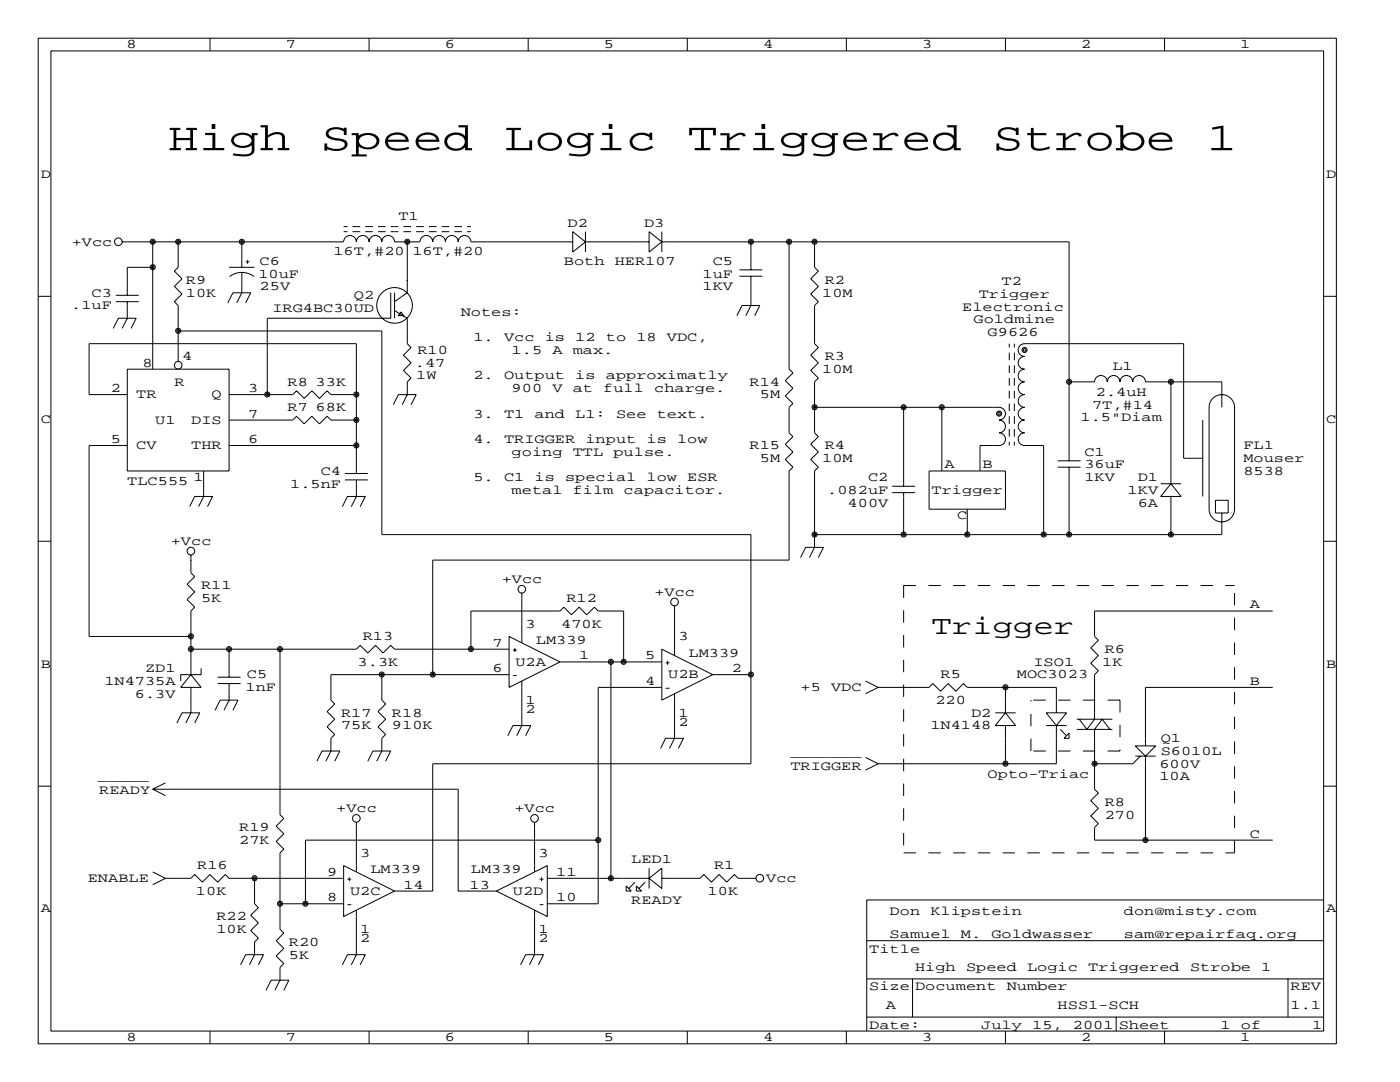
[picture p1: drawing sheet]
<svg xmlns="http://www.w3.org/2000/svg" width="279mm" height="216mm" viewBox="0 0 279 216" stroke-linecap="round" stroke-linejoin="round" font-family="sans-serif">
<g fill="none" stroke="#000" stroke-width=".2">
<path d="M7.6 7.6h259.1v200.7h-259.1zM10.2 10.2h254v195.5h-254zM41.9 7.6v2.6M73.7 7.6v2.6M105.4 7.6v2.6M137.2 7.6v2.6M168.9 7.6v2.6M200.7 7.6v2.6M232.4 7.6v2.6M7.6 59.1h2.6M23.1 58.9h4.6M24.4 48.3h44.2a1.27 1.27 0 0 1 1.3-1.3 1.27 1.27 0 0 1 1.2 1.3 1.27 1.27 0 0 1 1.3-1.3 1.27 1.27 0 0 1 1.3 1.3 1.27 1.27 0 0 1 1.2-1.3 1.27 1.27 0 0 1 1.3 1.3 1.27 1.27 0 0 1 1.3-1.3 1.27 1.27 0 0 1 1.2 1.3h5.1a1.27 1.27 0 0 1 1.3-1.3 1.27 1.27 0 0 1 1.3 1.3 1.27 1.27 0 0 1 1.2-1.3 1.27 1.27 0 0 1 1.3 1.3 1.27 1.27 0 0 1 1.3-1.3 1.27 1.27 0 0 1 1.2 1.3 1.27 1.27 0 0 1 1.3-1.3 1.27 1.27 0 0 1 1.3 1.3h20.3"/>
<path d="M30.5 53.3h.1M30.5 53.3h-5.1v5.6M30.5 48.3v25.4M35.6 48.3v5l-.8 .8 1.5 1.5-1.5 1.5 1.5 1.6-1.5 1.5 .8 .8v11.1M45.7 53.3h5.1M45.8 55.2a4.1 4.1 0 0 1 4.9 0M48.3 54.4v4l-1.1 2.1M48.3 48.3v5M49 52.2h.8M49.4 51.9v.7M68.6 46.2h.7M68.6 45.2h.7"/>
<path d="M70.4 46.2h1.5M70.4 45.2h1.5M72.9 46.2h1.5M72.9 45.2h1.5M75.4 46.2h1.6M75.4 45.2h1.6M78 46.2h1.5M78 45.2h1.5M78 58.4v5.1h-24.7v15.2M78.7 58.4v5.1M80.5 46.2h1.5M80.5 45.2h1.5"/>
<path d="M81.3 55.9h.1M81.3 48.3v10.1l-2.6 1.8M83.1 46.2h1.5M83.1 45.2h1.5M85.6 46.2h1.5M85.6 45.2h1.5M88.1 46.2h1.6M88.1 45.2h1.6M90.7 46.2h1.5M90.7 45.2h1.5M93.2 46.2h.8M93.2 45.2h.8"/>
<path d="M114.3 46.2l2.5 2.1-2.5 2zM116.8 48.3h12.7M116.8 46.2v4.1M129.5 46.2l2.6 2.1-2.6 2zM132.1 48.3h81.3v43.6M132.1 46.2v4.1M147.6 55.1h4.5M147.6 53.8h4.5M149.9 48.3v5.5M149.9 55.1v5.9l-1.1 2M157.5 48.3v25.4l.7 .7-1.5 1.5 1.5 1.6-1.5 1.5 1.5 1.5-.7 .8v5.1l.7 .7-1.5 1.5 1.5 1.6-1.5 1.5 1.5 1.5-.7 .8v17.8h-71.1v22.8M162.6 48.3v5l.7 .8-1.5 1.5 1.5 1.5-1.5 1.6 1.5 1.5-.7 .8v7.6l.7 .7-1.5 1.6 1.5 1.5-1.5 1.5 1.5 1.5-.7 .8v10.2l.7 .7-1.5 1.5 1.5 1.6-1.5 1.5 1.5 1.5-.7 .8v15.2l-1.1 2.1"/>
<path d="M264.2 59.1h2.5M22.6 65.5l1-2h3.6l-1 2M23.1 60.2h4.6M25.4 63.5h.1M25.4 60.2v3.3M25.4 73.7h20.3v20.3h-20.3zM25.4 63.5l-1 2M25.4 78.7h-7.6v-10.1h53.3v25.9M35.6 66h40.6v40.7h73.7v45.7h-63.5v25.4h-7.7M45.5 60.5l1-2.1h3.5l-1 2.1M45.7 78.7h12.7l.8-.7 1.5 1.5 1.5-1.5 1.6 1.5 1.5-1.5 .7 .7h5.1M78.7 62l2.6 1.5v5.1l.7 .7-1.5 1.6 1.5 1.5-1.5 1.5 1.5 1.5-.7 .8v2.5"/>
<path d="M80.5 63h-1l.5-.8 .8 1M81.3 78.7h.1M81.3 78.7l-1 2.1M147.1 63l1-2h3.5l-1 2M201.4 68.6v.7M201.4 70.4v1.5M201.4 72.9v1.5M201.4 75.4v1.6M201.4 78v1.5M202.4 68.6v.7M202.4 70.4v1.5M202.4 72.9v1.5"/>
<path d="M202.4 75.4v1.6M202.4 78v1.5M213.4 76.2h5a1.27 1.27 0 0 1 1.3-1.3 1.27 1.27 0 0 1 1.3 1.3 1.27 1.27 0 0 1 1.2-1.3 1.27 1.27 0 0 1 1.3 1.3 1.27 1.27 0 0 1 1.3-1.3 1.27 1.27 0 0 1 1.3 1.3 1.27 1.27 0 0 1 1.2-1.3 1.27 1.27 0 0 1 1.3 1.3h15.2v5.1M233.7 76.2h.1M233.7 76.2v20.3M241.9 79.7a2.54 2.54 0 0 1 2.8-.8 2.54 2.54 0 0 1 1.7 2.4v20.3a2.54 2.54 0 0 1-2.6 2.5 2.54 2.54 0 0 1-2.5-2.5v-20.3l.1-.6zM243.6 78.7h.5M25.4 88.9h-7.6v38.1h20.3M40.6 94v5.1l-1 2M45.7 83.8h12.7l.8-.7 1.5 1.5 1.5-1.5 1.6 1.5 1.5-1.5 .7 .7h5.1M45.7 88.9h25.4M68.8 95.8h4.6"/>
<path d="M68.8 94.5h4.6M71.1 99.1h.1M71.1 99.1l-1 2M71.1 95.8v3.3M78.5 80.8l1-2.1h3.6l-1.1 2.1M162.6 81.3h36.8a1.27 1.27 0 0 1 1.3 1.3 1.27 1.27 0 0 1-1.3 1.2 1.27 1.27 0 0 1 1.3 1.3 1.27 1.27 0 0 1-1.3 1.3 1.27 1.27 0 0 1 1.3 1.2 1.27 1.27 0 0 1-1.3 1.3h-3.8v5.1M162.6 81.3h.1M178.1 98.3h4.5M178.1 97h4.5M180.3 81.3v15.7M180.3 98.3v8.4M185.4 94h15.3v7.6h-15.3z"/>
<path d="M188 81.3v12.7M201.4 80.5v1.5M201.4 83.1v1.5M201.4 85.6v1.5M201.4 88.1v.8M202.4 80.5v1.5M202.4 83.1v1.5M202.4 85.6v1.5M202.4 88.1v.8M211.1 93.2h4.5M211.1 91.9h4.5M213.4 93.2v13.5"/>
<path d="M231.6 96.5h4.1M233.7 96.5l2 2.6h-4.1zM233.7 99.1v7.6M240 91.4h-3.8v-22.8h-31.7a1.27 1.27 0 0 0-1.3 1.3 1.27 1.27 0 0 0 1.3 1.2 1.27 1.27 0 0 0-1.3 1.3 1.27 1.27 0 0 0 1.3 1.3 1.27 1.27 0 0 0-1.3 1.2 1.27 1.27 0 0 0 1.3 1.3 1.27 1.27 0 0 0-1.3 1.3 1.27 1.27 0 0 0 1.3 1.2 1.27 1.27 0 0 0-1.3 1.3 1.27 1.27 0 0 0 1.3 1.3 1.27 1.27 0 0 0-1.3 1.3 1.27 1.27 0 0 0 1.3 1.2 1.27 1.27 0 0 0-1.3 1.3 1.27 1.27 0 0 0 1.3 1.3 1.27 1.27 0 0 0-1.3 1.2 1.27 1.27 0 0 0 1.3 1.3h3.8v17.8M240 83.8v15.3M242.6 99.8h2.5v2.6h-2.5zM7.6 108h2.6M37.8 101.1l1.1-2h3.5l-1 2M38.1 111.8h.1M38.1 110.7v3.6l.8 .8-1.6 1.5 1.6 1.5-1.6 1.5 1.6 1.6-.8 .7v12.7M68.3 101.1l1-2h3.6l-1 2M104.1 118.4v9.9"/>
<path d="M159.8 111.3l1-2.1h3.5l-1 2.1M193 101.6v5.1M243.8 102.4v4.3h-81.2M264.2 108h2.5M38.1 134.6l2 2.6h-4zM38.1 129.5h33l.8-.7 1.5 1.5 1.5-1.5 1.6 1.5 1.5-1.5 .7 .7h22.9M38.1 137.2v5l-1 2.1M40.1 133.3v1.3h-4v1.3M43.4 136.4h4.6M43.4 135.1h4.6M45.7 139.7h.1M45.7 129.5v5.6"/>
<path d="M45.7 136.4v3.3M45.7 139.7l-1 2M55.9 129.5h.1M55.9 129.5v33.1l.7 .7-1.5 1.5 1.5 1.6-1.5 1.5 1.5 1.5-.7 .8v15.2l.7 .8-1.5 1.5 1.5 1.5-1.5 1.6 1.5 1.5-.7 .7v2.6l-1 2M76.2 134.6v5.1l.8 .8-1.6 1.5 1.6 1.5-1.6 1.5 1.6 1.6-.8 .7v2.6l-1 2M94 129.5v-7.6h17.8l.7-.7 1.5 1.5 1.6-1.5 1.5 1.5 1.5-1.5 .8 .7h5.1v10.2M101.6 127l10.2 5.1-10.2 5.1zM101.6 134.6h-35.6v5.1l.8 .8-1.5 1.5 1.5 1.5-1.5 1.5 1.5 1.6-.8 .7v2.6l-1 2M102.4 129.7h.7M102.4 134.8h.7M102.7 129.3v.8M104.1 135.9v8.9l-1 2"/>
<path d="M111.8 132.1h20.3M121.9 132.1v43.2M132.1 129.5l10.1 5.1-10.1 5.1zM132.1 137.2h-12.7v43.1h-10.2M132.8 132.3h.8M132.8 137.3h.8M133.2 131.9v.7M134.6 120.9v9.9M134.6 138.4v8.9l-1 2.1M142.2 134.6h7.7M172.7 135.9l2.6 1.3M175.3 137.2h10.1l.8-.8 1.5 1.5 1.5-1.5 1.6 1.5 1.5-1.5 .7 .8h17.8v5"/>
<path d="M175.3 137.2l-2.6 1.2M200.7 137.2v5M254 121.9h-35.6v5.1l.8 .8-1.5 1.5 1.5 1.5-1.5 1.5 1.5 1.6-.8 .7v8.9l-1.5 2-1.5-2M254 137.2h-25.4v11.6M7.6 156.9h2.6M30.5 157.5l2.5 1.2M30.5 157.5h60.9v20.3h7.7M33 156.2l-2.5 1.3M35.3 144.3l1-2.1h3.6l-1 2.1M42.9 141.7l1-2h3.6l-1 2M63.2 151.9l1.1-2h3.5l-1 2M73.4 151.9l1-2h3.6l-1 2"/>
<path d="M101.3 146.8l1.1-2h3.5l-1 2M131.8 149.4l1-2.1h3.6l-1 2.1M172.7 151.1l2.6 1.3M175.3 152.4l-2.6 1.3M198.6 142.2h4.1M200.7 144.8v7.6M200.7 142.2l2 2.6h-4.1zM208.8 142.2h4.1l-2.1 2.6zM208.8 144.8h4.1M210.8 144.8v7.6h-35.5M211.6 145.5l1.3 1.3M213.4 146.3v1h-1.1z"/>
<path d="M214.9 143.5h7.1M214.9 145.5h7.1M221.5 145.5l-1.5-2-1.6 2v12l.8 .7-1.5 1.6 1.5 1.5-1.5 1.5 1.5 1.5-.8 .8v2.5h35.6M226.6 148.8h4l-2 2.1zM226.6 150.9h4M227.6 150.9l-1.5 1.5h-7.7M228.6 150.9v16.7M264.2 156.9h2.5M30.5 174l2.5 1.3M33 175.3h5.1l.8-.8 1.5 1.5 1.5-1.5 1.5 1.5 1.6-1.5 .7 .8h22.9M33 175.3l-2.5 1.2M50.8 175.3v5l.8 .8-1.6 1.5 1.6 1.5-1.6 1.6 1.6 1.5-.8 .8v2.5l-1 2"/>
<path d="M68.6 172.7l10.1 5.1-10.1 5.1zM69.3 175.4h.8M69.7 175.1v.7M71.1 164.1v9.9M99.1 177.8l10.1-5.1v10.2zM106.7 164.1v9.9M107.7 175.4h.8M108.1 175.1v.7M109.2 175.3h20.3M119.4 167.6h-58.4v12.7M121.9 175.3h.1M125 176.8l1 1h-1z"/>
<path d="M126.7 176l-1.2 1.3M127 176.8l1 1h-1zM128.8 176l-1.3 1.3M129.5 173.2v4.1M129.5 175.3l2.6-2.1v4.1zM132.1 175.3h7.6l.8-.8 1.5 1.5 1.5-1.5 1.5 1.5 1.6-1.5 .7 .8h3.6M264.2 179.6h-91.2v26.1M48 192.5l1-2h3.6l-1 2M53.1 197.6l1-2h3.6l-1.1 2M55.9 180.3h12.7M68.3 192.5l1-2h3.6l-1 2M69.3 180.5h.8"/>
<path d="M71.1 181.6v8.9l-1 2M103.9 192.5l1-2h3.6l-1.1 2M106.7 181.6v8.9l-1 2M107.7 180.5h.8M173 195.3h91.2M173 187.7h91.2M182.1 195.3v7.6M257 195.3v7.6M41.9 205.7v2.6M73.7 205.7v2.6M105.4 205.7v2.6M137.2 205.7v2.6"/>
<path d="M168.9 205.7v2.6M173 202.9h91.2M200.7 205.7v2.6M222.8 202.9v2.8M232.4 205.7v2.6"/>
<circle cx="23.6" cy="48.2" r=".76"/>
<circle cx="30.5" cy="53.3" r=".51"/>
<circle cx="30.5" cy="48.2" r=".51"/>
<circle cx="30.5" cy="53.3" r=".25"/>
<circle cx="30.5" cy="48.2" r=".25"/>
<circle cx="35.6" cy="48.2" r=".51"/>
<circle cx="35.6" cy="48.2" r=".25"/>
<circle cx="48.3" cy="48.2" r=".51"/>
<circle cx="48.3" cy="48.2" r=".25"/>
<circle cx="81.3" cy="48.2" r=".51"/>
<circle cx="81.3" cy="48.2" r=".25"/>
<circle cx="149.9" cy="48.2" r=".51"/>
<circle cx="149.9" cy="48.2" r=".25"/>
<circle cx="157.5" cy="48.2" r=".51"/>
<circle cx="157.5" cy="48.2" r=".25"/>
<circle cx="162.6" cy="48.2" r=".51"/>
<circle cx="162.6" cy="48.2" r=".25"/>
<circle cx="35.6" cy="66" r=".51"/>
<circle cx="35.6" cy="72.9" r=".76"/>
<circle cx="35.6" cy="66" r=".25"/>
<circle cx="53.3" cy="78.7" r=".51"/>
<circle cx="53.3" cy="78.7" r=".25"/>
<circle cx="71.1" cy="78.7" r=".51"/>
<circle cx="71.1" cy="78.7" r=".25"/>
<circle cx="78.7" cy="60.9" r="3.6"/>
<circle cx="204.5" cy="69.8" r=".51"/>
<circle cx="204.5" cy="69.8" r=".25"/>
<circle cx="213.4" cy="76.2" r=".51"/>
<circle cx="213.4" cy="76.2" r=".25"/>
<circle cx="233.7" cy="76.2" r=".51"/>
<circle cx="233.7" cy="76.2" r=".25"/>
<circle cx="71.1" cy="88.9" r=".51"/>
<circle cx="71.1" cy="83.8" r=".51"/>
<circle cx="71.1" cy="88.9" r=".25"/>
<circle cx="71.1" cy="83.8" r=".25"/>
<circle cx="162.6" cy="81.3" r=".51"/>
<circle cx="162.6" cy="81.3" r=".25"/>
<circle cx="180.3" cy="81.3" r=".51"/>
<circle cx="180.3" cy="81.3" r=".25"/>
<circle cx="188" cy="81.3" r=".51"/>
<circle cx="188" cy="81.3" r=".25"/>
<circle cx="199.4" cy="82.5" r=".51"/>
<circle cx="199.4" cy="82.5" r=".25"/>
<circle cx="38.1" cy="110" r=".76"/>
<circle cx="104.1" cy="117.6" r=".76"/>
<circle cx="162.6" cy="106.7" r=".51"/>
<circle cx="162.6" cy="106.7" r=".25"/>
<circle cx="180.3" cy="106.7" r=".51"/>
<circle cx="180.3" cy="106.7" r=".25"/>
<circle cx="193" cy="106.7" r=".51"/>
<circle cx="193" cy="106.7" r=".25"/>
<circle cx="208.3" cy="106.7" r=".51"/>
<circle cx="208.3" cy="106.7" r=".25"/>
<circle cx="213.4" cy="106.7" r=".51"/>
<circle cx="213.4" cy="106.7" r=".25"/>
<circle cx="233.7" cy="106.7" r=".51"/>
<circle cx="233.7" cy="106.7" r=".25"/>
<circle cx="38.1" cy="127" r=".51"/>
<circle cx="38.1" cy="129.5" r=".51"/>
<circle cx="38.1" cy="127" r=".25"/>
<circle cx="38.1" cy="129.5" r=".25"/>
<circle cx="45.7" cy="129.5" r=".51"/>
<circle cx="45.7" cy="129.5" r=".25"/>
<circle cx="55.9" cy="129.5" r=".51"/>
<circle cx="55.9" cy="129.5" r=".25"/>
<circle cx="76.2" cy="134.6" r=".51"/>
<circle cx="76.2" cy="134.6" r=".25"/>
<circle cx="86.4" cy="134.6" r=".51"/>
<circle cx="86.4" cy="134.6" r=".25"/>
<circle cx="94" cy="129.5" r=".51"/>
<circle cx="94" cy="129.5" r=".25"/>
<circle cx="121.9" cy="132.1" r=".51"/>
<circle cx="121.9" cy="132.1" r=".25"/>
<circle cx="124.5" cy="132.1" r=".51"/>
<circle cx="124.5" cy="132.1" r=".25"/>
<circle cx="134.6" cy="120.1" r=".76"/>
<circle cx="149.9" cy="134.6" r=".51"/>
<circle cx="149.9" cy="134.6" r=".25"/>
<circle cx="200.7" cy="137.1" r=".51"/>
<circle cx="200.7" cy="137.1" r=".25"/>
<circle cx="200.7" cy="152.4" r=".51"/>
<circle cx="200.7" cy="152.4" r=".25"/>
<circle cx="218.4" cy="152.4" r=".51"/>
<circle cx="218.4" cy="152.4" r=".25"/>
<circle cx="50.8" cy="175.2" r=".51"/>
<circle cx="50.8" cy="175.2" r=".25"/>
<circle cx="71.1" cy="163.3" r=".76"/>
<circle cx="106.7" cy="163.3" r=".76"/>
<circle cx="119.4" cy="167.6" r=".51"/>
<circle cx="119.4" cy="167.6" r=".25"/>
<circle cx="121.9" cy="175.2" r=".51"/>
<circle cx="121.9" cy="175.2" r=".25"/>
<circle cx="151.6" cy="175.2" r=".76"/>
<circle cx="228.6" cy="167.6" r=".51"/>
<circle cx="228.6" cy="167.6" r=".25"/>
<circle cx="55.9" cy="180.3" r=".51"/>
<circle cx="55.9" cy="180.3" r=".25"/>
<circle cx="61" cy="180.3" r=".51"/>
<circle cx="61" cy="180.3" r=".25"/>
</g>
<path d="M180.3 116.8v53.4M180.3 116.8h66.1M223.5 139.7h-17.8M223.5 139.7v10.2M205.7 149.9v-10.2M223.5 149.9h-17.8M180.3 170.2h66.1M246.4 170.2v-53.4" fill="none" stroke="#000" stroke-width=".2" stroke-dasharray="2.5" stroke-linecap="butt"/>
<g font-size="7.9">
<text x="33.5" y="30">High</text>
<text x="64" y="30">Speed</text>
<text x="100.6" y="30">Logic</text>
<text x="137.2" y="30">Triggered</text>
<text x="198.1" y="30">Strobe</text>
<text x="240.8" y="30">1</text>
</g>
<text font-size="5.3" x="185.9" y="126.5">Trigger</text>
<g font-size="2.6">
<text x="25.3" y="9.7">8</text>
<text x="57" y="9.7">7</text>
<text x="88.8" y="9.7">6</text>
<text x="120.5" y="9.7">5</text>
<text x="152.3" y="9.7">4</text>
<text x="184" y="9.7">3</text>
<text x="215.8" y="9.7">2</text>
<text x="247.5" y="9.7">1</text>
<text x="8.1" y="35.5">D</text>
<text x="264.7" y="35.5">D</text>
<text x="79.5" y="43.9">T1</text>
<text x="113.3" y="45.2">D2</text>
<text x="128.5" y="45.2">D3</text>
<text x="14.3" y="49">+Vcc</text>
<text x="51.8" y="52.8">C6</text>
<text x="66.5" y="50.8">16T,#20 16T,#20</text>
<text x="112.5" y="52.8">Both</text>
<text x="122.7" y="52.8">HER107</text>
<text x="142.2" y="52.8">C5</text>
<text x="18.3" y="59.2">C3</text>
<text x="37.1" y="56.6">R9</text>
<text x="37.1" y="59.2">10K</text>
<text x="51.6" y="55.4">10uF</text>
<text x="51.8" y="57.9">25V</text>
<text x="70.6" y="59.7">Q2</text>
<text x="140.2" y="55.4">1uF</text>
<text x="140.2" y="57.9">1KV</text>
<text x="164.1" y="59.2">10M</text>
<text x="164.6" y="56.6">R2</text>
<text x="195.3" y="59.4">Trigger</text>
<text x="199.9" y="56.9">T2</text>
<text x="14.2" y="61.7">.1uF</text>
<text x="54.4" y="62.2">IRG4BC30UD</text>
<text x="91.9" y="63">Notes:</text>
<text x="192" y="62">Electronic</text>
<text x="194.3" y="64.5">Goldmine</text>
<text x="36.3" y="71.9">4</text>
<text x="83.3" y="70.6">R10</text>
<text x="94.5" y="68.1">1.</text>
<text x="100.6" y="68.1">Vcc</text>
<text x="102.1" y="70.6">1.5</text>
<text x="108.7" y="68.1">is</text>
<text x="110.2" y="70.6">A</text>
<text x="114.3" y="70.6">max.</text>
<text x="114.8" y="68.1">12</text>
<text x="120.9" y="68.1">to</text>
<text x="127" y="68.1">18</text>
<text x="133.1" y="68.1">VDC,</text>
<text x="164.6" y="71.9">R3</text>
<text x="197.1" y="67.1">G9626</text>
<text x="28.4" y="73.2">8</text>
<text x="34.8" y="77">R</text>
<text x="57.4" y="77">R8 33K</text>
<text x="82.8" y="73.2">.47</text>
<text x="83.1" y="75.7">1W</text>
<text x="94.5" y="75.7">2.</text>
<text x="100.6" y="75.7">Output</text>
<text x="114.8" y="75.7">is</text>
<text x="120.9" y="75.7">approximatly</text>
<text x="149.6" y="77">R14</text>
<text x="164.1" y="74.4">10M</text>
<text x="222" y="73.9">L1</text>
<text x="22.1" y="78.2">2</text>
<text x="27.2" y="79.5">TR</text>
<text x="42.2" y="79.5">Q</text>
<text x="49.5" y="78.2">3</text>
<text x="49.5" y="83.3">7</text>
<text x="57.4" y="82">R7 68K</text>
<text x="94.5" y="83.3">3.</text>
<text x="100.6" y="83.3">T1</text>
<text x="102.1" y="78.2">900</text>
<text x="106.7" y="83.3">and</text>
<text x="110.2" y="78.2">V</text>
<text x="114.3" y="78.2">at</text>
<text x="114.8" y="83.3">L1:</text>
<text x="120.4" y="78.2">full</text>
<text x="122.9" y="83.3">See</text>
<text x="130.6" y="78.2">charge.</text>
<text x="131.1" y="83.3">text.</text>
<text x="151.6" y="79.5">5M</text>
<text x="217.9" y="81.5">7T,#14</text>
<text x="218.7" y="79">2.4uH</text>
<text x="8.1" y="84.3">C</text>
<text x="22.1" y="88.4">5</text>
<text x="27.2" y="89.7">CV</text>
<text x="31" y="84.6">U1</text>
<text x="38.2" y="84.6">DIS</text>
<text x="38.2" y="89.7">THR</text>
<text x="49.5" y="88.4">6</text>
<text x="94.5" y="88.4">4.</text>
<text x="100.6" y="88.4">TRIGGER</text>
<text x="116.8" y="88.4">input</text>
<text x="129" y="88.4">is</text>
<text x="135.1" y="88.4">low</text>
<text x="149.6" y="89.7">R15</text>
<text x="164.6" y="89.7">R4</text>
<text x="215.6" y="84.1">1.5&quot;Diam</text>
<text x="248.2" y="89.7">FL1</text>
<text x="264.7" y="84.3">C</text>
<text x="64" y="94.7">C4</text>
<text x="102.1" y="90.9">going</text>
<text x="114.3" y="90.9">TTL</text>
<text x="122.4" y="90.9">pulse.</text>
<text x="151.6" y="92.2">5M</text>
<text x="164.1" y="92.2">10M</text>
<text x="188.5" y="93.5">A</text>
<text x="196.1" y="93.5">B</text>
<text x="216.4" y="90.9">C1</text>
<text x="216.4" y="93.5">36uF</text>
<text x="248.2" y="92.2">Mouser</text>
<text x="248.2" y="94.7">8538</text>
<text x="25.4" y="96.8">TLC555</text>
<text x="38.6" y="96">1</text>
<text x="57.9" y="97.3">1.5nF</text>
<text x="94.5" y="96">5.</text>
<text x="100.6" y="96">C1</text>
<text x="102.1" y="98.6">metal</text>
<text x="106.7" y="96">is</text>
<text x="112.8" y="96">special</text>
<text x="114.3" y="98.6">film</text>
<text x="124.5" y="98.6">capacitor.</text>
<text x="129" y="96">low</text>
<text x="137.2" y="96">ESR</text>
<text x="165.1" y="98.6">.082uF</text>
<text x="169.2" y="101.1">400V</text>
<text x="173.2" y="96">C2</text>
<text x="185.9" y="98.6">Trigger</text>
<text x="216.4" y="96">1KV</text>
<text x="225" y="98.6">1KV</text>
<text x="227.1" y="96">D1</text>
<text x="227.1" y="101.1">6A</text>
<text x="191" y="103.6">C</text>
<text x="34.1" y="108.7">+Vcc</text>
<text x="40.1" y="117.6">R11</text>
<text x="100.1" y="116.3">+Vcc</text>
<text x="130.6" y="118.9">+Vcc</text>
<text x="40.1" y="120.1">5K</text>
<text x="104.9" y="125.2">3</text>
<text x="112" y="125.2">470K</text>
<text x="113" y="120.1">R12</text>
<text x="249.4" y="121.4">A</text>
<text x="72.4" y="127.8">R13</text>
<text x="98.3" y="129">7</text>
<text x="106.9" y="128.5">LM339</text>
<text x="115.6" y="131.6">1</text>
<text x="128.8" y="131.6">5</text>
<text x="135.4" y="127.8">3</text>
<text x="137.4" y="131.1">LM339</text>
<text x="220.5" y="130.3">R6</text>
<text x="8.1" y="133.2">B</text>
<text x="20.8" y="136.7">1N4735A</text>
<text x="29" y="134.1">ZD1</text>
<text x="49" y="137.9">1nF</text>
<text x="49.3" y="135.4">C5</text>
<text x="71.4" y="132.8">3.3K</text>
<text x="98.3" y="134.1">6</text>
<text x="102.9" y="132.8">U2A</text>
<text x="128.8" y="136.7">4</text>
<text x="133.3" y="135.4">U2B</text>
<text x="146" y="134.1">2</text>
<text x="159.8" y="137.9">+5</text>
<text x="165.9" y="137.9">VDC</text>
<text x="187.7" y="135.4">R5</text>
<text x="202.9" y="135.4">MOC3023</text>
<text x="206.2" y="132.8">ISO1</text>
<text x="220" y="132.8">1K</text>
<text x="249.4" y="136.7">B</text>
<text x="264.7" y="133.2">B</text>
<text x="26.9" y="139.2">6.3V</text>
<text x="68.1" y="143">R17</text>
<text x="78.2" y="143">R18</text>
<text x="104.9" y="140.5">1</text>
<text x="104.9" y="142.2">2</text>
<text x="135.4" y="143">1</text>
<text x="186.7" y="140.5">220</text>
<text x="193.8" y="143">D2</text>
<text x="68.1" y="145.5">75K</text>
<text x="78.2" y="145.5">910K</text>
<text x="135.4" y="144.8">2</text>
<text x="185.7" y="145.5">1N4148</text>
<text x="231.6" y="148.1">Q1</text>
<text x="19.6" y="155.7">_____</text>
<text x="157.7" y="150.9">_______</text>
<text x="157.7" y="153.7">TRIGGER</text>
<text x="197.1" y="155.2">Opto-Triac</text>
<text x="231.4" y="153.2">600V</text>
<text x="231.4" y="155.7">10A</text>
<text x="231.6" y="150.6">S6010L</text>
<text x="19.8" y="158.5">READY</text>
<text x="220.5" y="160.8">R8</text>
<text x="47.8" y="165.9">R19</text>
<text x="67.1" y="162.1">+Vcc</text>
<text x="102.7" y="162.1">+Vcc</text>
<text x="220.5" y="163.3">270</text>
<text x="249.4" y="167.1">C</text>
<text x="39.4" y="173.5">R16</text>
<text x="47.8" y="168.4">27K</text>
<text x="71.9" y="170.9">3</text>
<text x="107.4" y="170.9">3</text>
<text x="126" y="172.2">LED1</text>
<text x="142.5" y="173.5">R1</text>
<text x="17.5" y="176">ENABLE</text>
<text x="39.1" y="178.6">10K</text>
<text x="65.3" y="174.8">9</text>
<text x="65.3" y="179.8">8</text>
<text x="69.8" y="178.6">U2C</text>
<text x="73.9" y="174.2">LM339</text>
<text x="80.5" y="177.3">14</text>
<text x="93.7" y="177.3">13</text>
<text x="94" y="174.2">LM339</text>
<text x="102.4" y="178.6">U2D</text>
<text x="111" y="174.8">11</text>
<text x="111" y="179.8">10</text>
<text x="141.2" y="178.6">10K</text>
<text x="152.9" y="176">Vcc</text>
<text x="8.1" y="182.1">A</text>
<text x="43.2" y="183.6">R22</text>
<text x="126" y="180.3">READY</text>
<text x="177.5" y="182.6">Don</text>
<text x="185.7" y="182.6">Klipstein</text>
<text x="224.3" y="182.6">don@misty.com</text>
<text x="264.7" y="182.1">A</text>
<text x="43.2" y="186.2">10K</text>
<text x="57.7" y="188.7">R20</text>
<text x="57.7" y="191.3">5K</text>
<text x="71.9" y="186.2">1</text>
<text x="71.9" y="188">2</text>
<text x="107.4" y="186.2">1</text>
<text x="107.4" y="188">2</text>
<text x="173.5" y="190.2">Title</text>
<text x="177.5" y="187.2">Samuel</text>
<text x="191.8" y="187.2">M.</text>
<text x="197.9" y="187.2">Goldwasser</text>
<text x="224.3" y="187.2">sam@repairfaq.org</text>
<text x="173.5" y="197.6">Size Document</text>
<text x="182.6" y="193.8">High</text>
<text x="192.8" y="193.8">Speed</text>
<text x="200.9" y="197.6">Number</text>
<text x="205" y="193.8">Logic</text>
<text x="217.2" y="193.8">Triggered</text>
<text x="237.5" y="193.8">Strobe</text>
<text x="251.7" y="193.8">1</text>
<text x="257.6" y="197.6">REV</text>
<text x="176.8" y="201.4">A</text>
<text x="211.1" y="201.4">HSS1-SCH</text>
<text x="257.6" y="201.4">1.1</text>
<text x="25.3" y="207.8">8</text>
<text x="57" y="207.8">7</text>
<text x="88.8" y="207.8">6</text>
<text x="120.5" y="207.8">5</text>
<text x="152.3" y="207.8">4</text>
<text x="173.5" y="205.2">Date:</text>
<text x="184" y="207.8">3</text>
<text x="195.8" y="205.2">July</text>
<text x="206" y="205.2">15,</text>
<text x="214.1" y="205.2">2001 Sheet</text>
<text x="215.8" y="207.8">2</text>
<text x="243.6" y="205.2">1</text>
<text x="247.5" y="207.8">1</text>
<text x="247.7" y="205.2">of</text>
<text x="261.9" y="205.2">1</text>
</g>
</svg>
